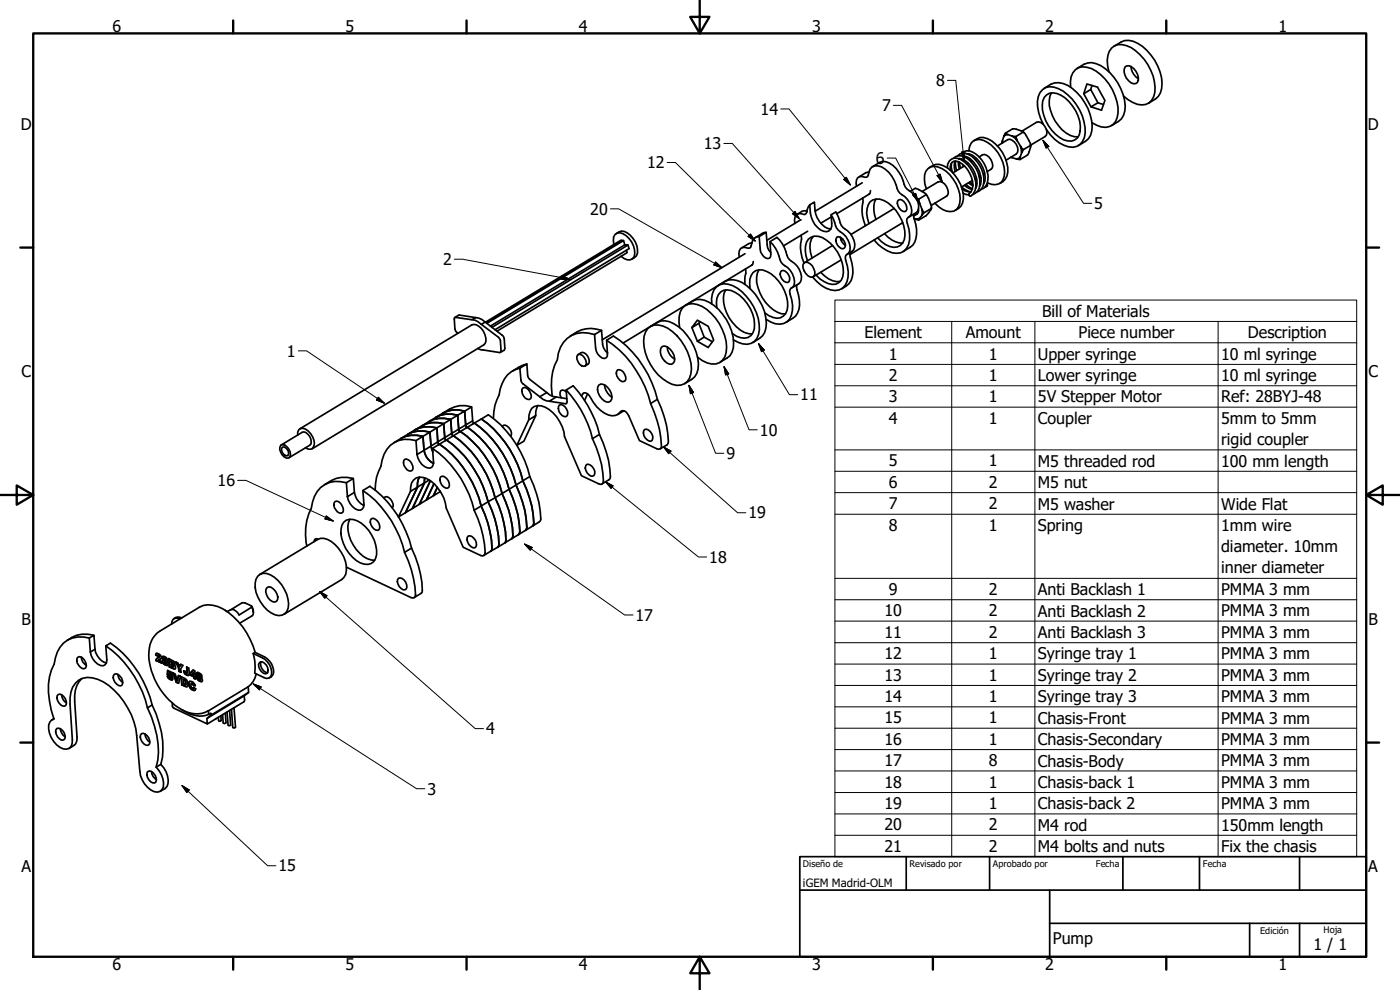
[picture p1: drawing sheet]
<svg xmlns="http://www.w3.org/2000/svg" width="420mm" height="297mm" viewBox="0 0 420 297" stroke-linecap="round" stroke-linejoin="round" font-family="sans-serif">
<!-- layer: Visible (ISO) -->
<g fill="none" stroke="#000" stroke-width=".51">
<path d="M334.3 13.9a6 6 0 0 1 8.5 0 14.8 14.8 0 0 1 5.8 12.7 5.6 5.6 0 0 1-3.9 4.4M339.4 19.9a4.6 4.6 0 0 0 2.2 3.7M301.8 39.9l.7 .5-.7 .1-.6 .4zM301.8 39.9l2.1-1.2 1.2 .1a4.6 4.6 0 0 1 3.8 3.5l.3 .6a4.5 4.5 0 0 1-.8 3.6l-2.3 1.4M306.7 39.4l4.4-2.7a2.91 2.91 0 0 1 3 3.8l-.4 .4-4.4 2.6M307 39.5l.4 .4M307.1 39.6l-2.2 1.3M313.1 37.3a10.4 10.4 0 0 1-1-9.5 3.9 3.9 0 0 1 5.5-1.2 14.5 14.5 0 0 1 7.8 14.7 4 4 0 0 1-6.1 2.3 12.3 12.3 0 0 1-5.3-4.8M313.3 26.5a6.1 6.1 0 0 1 8.6 .1 14.8 14.8 0 0 1 5.8 12.7 5.5 5.5 0 0 1-4 4.4M314.1 28.5a3.8 3.8 0 0 1 4.3 .1 11.9 11.9 0 0 1 5.8 10.7 3.2 3.2 0 0 1-5 2.7 11.8 11.8 0 0 1-6.3-11.7l.5-1zM315.5 27.9a8.5 8.5 0 0 0 1.1 8.3 8.5 8.5 0 0 0 6.9 4.9M321.3 26.1a5.3 5.3 0 0 1 2.4-5.8 6.8 6.8 0 0 1 6.6 2.1 15.2 15.2 0 0 1 5.2 11.5 4.1 4.1 0 0 1-2 3.8 4.1 4.1 0 0 1-4.4-.1l-1.4-.8"/>
<path d="M323.2 20.6a5.9 5.9 0 0 1 8.5 0 15.1 15.1 0 0 1 5.9 12.7 5.5 5.5 0 0 1-4 4.4M325.2 28.1l1-2.9 3.2 .9 2.2 4-1 3-3.2-1 2.1-1.3 1.7 .6M327.7 25.6l-.4 1.2M329.5 30.8l-2.2-4-2.1 1.3 2.2 4M332.8 21.5a7.6 7.6 0 0 1 .8-7 3.9 3.9 0 0 1 4.5-.8 14.6 14.6 0 0 1 8.5 14 3.9 3.9 0 0 1-5.3 3.6l-2.8-1.4-1.3-1.1M337.6 20.1a1.78 1.78 0 0 1 2.6 .5 3.9 3.9 0 0 1 1.2 4.1 1.7 1.7 0 0 1-2.6-.4 3.9 3.9 0 0 1-1.2-4.2zM257 55.9a2.01 2.01 0 0 1 1.6-3l1.4 .3 .3-.2 .3-.5a2.56 2.56 0 0 1 1.2-2.5 2.56 2.56 0 0 1 2.8 .1 10.7 10.7 0 0 1 5 7.2l.5 .7a6.3 6.3 0 0 1 3.5 6.1l-.4 .7a1.53 1.53 0 0 0-.9 2.2 9.3 9.3 0 0 1-.2 7.5 4 4 0 0 1-5.7 .8l-2.8-1.9-1.3-1.4M258.8 54.8l-14.1 8.6M258.9 59.4l.1 1.4a11 11 0 0 0 .7 6.9M260.8 51.7l-1 .2-2.1 1.2M260.9 58.2l-9.8 5.9M261.2 57.2l-.2 .9-.3 .2"/>
<path d="M261.9 50l2.1-1.2a3.5 3.5 0 0 1 3.9 .8 11.9 11.9 0 0 1 3.8 6.5l.5 .6a6.3 6.3 0 0 1 3.5 5.9l-.3 .8-.5 .5-2.1 1.2M262.9 59.7a6.9 6.9 0 0 0 0 6.1M269.7 60a1.78 1.78 0 0 1 2.1 1.3 1.48 1.48 0 0 1-.2 2.2 2.67 2.67 0 0 1-2.2-3.1zM273.2 57.4l1.5-.9a6.1 6.1 0 0 1 4.8 6.2l-.2 .3a6.9 6.9 0 0 1-3.6 3M275 59.5l.8 .2 .2 1.4-.8-1.2M276.7 57.5l4.8-2.9a2.91 2.91 0 0 1 3 3.8l-.4 .5-4.6 2.7M277.8 58.2l.4 .5M277.9 58.4l-2.1 1.3M278 56.7a7.3 7.3 0 0 1-.1-5.3 3.2 3.2 0 0 1 4.8-.8 10.9 10.9 0 0 1 5.3 10.3 2.86 2.86 0 0 1-3.9 2.5l-1.2-.5-2.4-2M278.9 50.3a4 4 0 0 1 5.4 0 10.7 10.7 0 0 1 4.6 10.6l-.5 1-1.8 1.2M284.3 50.3a2.61 2.61 0 0 1 1.3-2.6 2.61 2.61 0 0 1 2.9 .2 9 9 0 0 1 4.1 9.3l-.5 1-.8 .7-.5-.2-.1-.4a4 4 0 0 0 .9-5 7 7 0 0 0-4.6-4.9 1.55 1.55 0 0 0-1.8 1.7v1M285.6 48.9l-.1 1.3 .3 1.4"/>
<path d="M286.2 47.5a2.94 2.94 0 0 1 4.2 .2 8.8 8.8 0 0 1 3.5 8.7l-.5 .9-1.5 1.1M286.7 48.3a4.2 4.2 0 0 0-.1 3.1M286.8 48.3v1.4l.3 1.5M287.4 46.8a3.4 3.4 0 0 1 5.1 .9 7.9 7.9 0 0 1 2.1 8.9l-.7 .7-.8 .3M287.6 48.5l.3 2.2M287.7 47.6a6.2 6.2 0 0 1 5 4.8l.5 1.6v1.5l-.4 1.1M287.9 48.7l.4 1.8M287.9 47.6l-.1 .1M288 47.6v.1M288.6 46a2.94 2.94 0 0 1 4.3 .2 8.8 8.8 0 0 1 3.4 8.8l-.5 .9-.6 .6-.9 .4M288.6 56.1l2.5 1.5M288.8 56.8a3.9 3.9 0 0 0 2.6 .8"/>
<path d="M288.9 47.8l-.1 .3M288.9 46.8a5.5 5.5 0 0 1 4.3 3.3 6.2 6.2 0 0 1 .8 5.8M288.9 49.3l.2 .7M289.1 58l1.7 .5M289.1 46.8v.1M289.4 55.6l1.2 .8 1.2 .4M289.4 49.8l-3.4 2.1M289.9 55.4l1.9 1.3M290.2 46.2a6.7 6.7 0 0 1 5.3 5.5l.2 1.6-.5 1.9M290.6 54.8l1.4 .9M290.6 49l-.4 .3M290.8 45.3a3 3 0 0 1 4.3-3.2 10.8 10.8 0 0 1 6.3 10.8 3.1 3.1 0 0 1-5 1.9"/>
<path d="M290.8 46.2v.2M291 47.5l.2 .8M291.1 54.6l.9 .8M291.8 54.2l-3.3 1.9M291.8 48.3l-.3 .3M292.2 42.2a4 4 0 0 1 5.4 .1 10.6 10.6 0 0 1 4.6 10.5l-.5 1-1.7 1.2M292.9 55.9h.2M292.9 56.1h.1M292.9 54.8l.3 .2M293.1 53.4l-.5 .2M293.1 47.5l-.4 .3M293.9 47.1l.9-.6a2.54 2.54 0 0 1 3 2.3l.1 .8-.1 .7-1.5 1.2"/>
<path d="M293.9 52.9l.5 .5M294.1 55.3l.2 .1M294.3 52.7l-.4 .2M295.3 54.2l.2 .1M295.5 51.9l-.4 .3M296.2 55.2l.2 .5-.6 .2M296.2 55.9l-.6 .3M299.3 43.8l3.2-1.9a2.6 2.6 0 0 1 2.9 2.3v1.5l-.4 .5-3.1 1.9M300.9 42.8v-.7l-.2 .8M301.2 40.9l-.3 1.2M302.5 40.4l1.2 .4M303.4 47.2l.3 .1-.2-.1"/>
<path d="M303.7 40.8l1.2 .1 .4 1.4zM303.7 47.3l1.3 .4M305 47.7l.7-.2 .5-.4-.1 .8zM305.3 42.3l1 1.6M306.3 43.9l.8 1-.5 1zM306.6 45.9l-.4 1.2M309.2 43.2l.2 .5M309.3 43.6l-2.2 1.3M184.2 73.3a2.62 2.62 0 0 1 1-3.3 3.6 3.6 0 0 1 3.5 1.5 6.1 6.1 0 0 1 1.6 5.5 1.97 1.97 0 0 1-3 .6l-.9-.7M185 70.1a2.36 2.36 0 0 1 3.3-.2 6.1 6.1 0 0 1 2.7 6.9l-1.4 1M187.1 72.2l.4 1.3-40.3 24.3M187.5 73.5h1l-40.9 24.7"/>
<path d="M188 75.1l.2 .7-39 23.6M188.5 73.5l.3 1.1-40.2 24.3M223.6 76.1l-42.9 25.9M225.6 72.9l-.9 .2-2.1 1.3M225.7 79.5l-38.7 23.4M226.1 78.5l-.2 .9-.3 .2M227.8 71a2.16 2.16 0 0 0-2.2 2l-.4 1.3-.4 .2a2.6 2.6 0 0 0-2.6 .2l-.5 1.5 .2 .9M229.9 69.7l-.6 .1-2.6 1.5M231.1 72.5a12.2 12.2 0 0 1 3.3 6.1l.5 .6a6.3 6.3 0 0 1 3.5 6.1l-.3 .7a1.6 1.6 0 0 0-1 2.3 8.9 8.9 0 0 1-.1 7.4 4.2 4.2 0 0 1-5.7 .9l-1.4-.8M231.3 75.7l-.9-1.4-.5-4.6-2.1 1.3 .4 3.8a2.54 2.54 0 0 0 2.7 2.7l.4-.5v-.7l-.2-3.8 2.1-1.3a12.2 12.2 0 0 1 3.3 6.1l.5 .7a6.3 6.3 0 0 1 3.5 5.9l-.3 .7-.5 .5-2 1.2M240.3 66l-10.2 6.1M240.4 70.6l.1 1.3a10.1 10.1 0 0 0 .8 7"/>
<path d="M241.2 78.9a1.87 1.87 0 0 1 2.6 .8 2.82 2.82 0 0 1 .5 3.2 1.67 1.67 0 0 1-2.5-.9 2.69 2.69 0 0 1-.6-3.1zM242.2 63.4l-.8-.2-.7 .2-1.4 .9M242.3 78.2a7.1 7.1 0 0 1 .3-6.5 3.9 3.9 0 0 1 5.4 .4 11.6 11.6 0 0 1 4.9 10.9 3.1 3.1 0 0 1-4.4 2.1l-2.4-1.4-1.2-1.2M242.4 69.4l-7.3 4.4M243 61.5l-.4 .6-.5 1.6-.6 .7a2.01 2.01 0 0 0-2.9 .8v1.8M244 70.9a6.4 6.4 0 0 0-.3 6.5M249.4 68.7a6.1 6.1 0 0 1-4.8-5.6l-.2-2.5-1.4 .9a8.4 8.4 0 0 0 3.3 7.5 2.02 2.02 0 0 0 3.3-1.1l-.2-3.5 1.4-.8 1.1 2.3a4.1 4.1 0 0 0 2.5 3.4 5.2 5.2 0 0 1 1.8 5.6l-1.8 1.3M249.4 64.4l.7 1.2a8 8 0 0 0 1.5 3.5 6.3 6.3 0 0 1 3.5 6.1l-.4 .7a1.54 1.54 0 0 0-.9 2.2 8.8 8.8 0 0 1-.2 7.5 4.1 4.1 0 0 1-5.7 .9l-1.4-.9-2.7-2.5M249.5 65.1l-3.2 1.9M249.9 73.6l-8.4 5.2M251.2 71.1a2.35 2.35 0 0 1 2.3 3.2l-.4 .3a2.38 2.38 0 0 1-1.9-3.5zM252.2 71.2a3.2 3.2 0 0 0 1.5 2.4"/>
<path d="M252.5 78l-8.5 5M253 71.8l-.5 .3M255.3 75.7a3.3 3.3 0 0 0 .4 3.2 6.1 6.1 0 0 1-3.1 7.8M260.8 67.1a6.7 6.7 0 0 1 .3-6.5 4 4 0 0 1 5.4 .3 11.7 11.7 0 0 1 4.9 11 3.2 3.2 0 0 1-4.4 2.1l-1.3-.6-2.3-2M265.4 70.1a7.5 7.5 0 0 0 5.5 2.8M268.4 62.5l-13 7.8M271 66.8l-15.9 9.6M274.3 65.5l.2 .1M274.4 64.1l-.2 1a9.4 9.4 0 0 1-.3 8.5l-2.9 1.9M274.5 65.6l1.5-.1-.3 .5zM275.7 62.7l-.2 1.2-1.3 .9M276 61.1l.7 1.6"/>
<path d="M276.7 62.7l.7 1.1-.7 .8zM276.7 64.6l-.7 .9M279.5 62.2v.3l-2.1 1.3M136.5 95.2l1.4-.7 4.8 .8M141.6 95.9l1 .2 1.9 1.2M142.7 95.3l-1.1 .6-5.1-.7-.2 .2 .2 3.3 .3 .8 .6 .5M142.7 95.3l2 .6 .9 .7M145.7 96.7l40.7-24.6 .7 .1-41 24.8M180.5 99.1a9.5 9.5 0 0 0-9.4 1.7M194.4 98.6a4.1 4.1 0 0 1 4.6-.8 15.1 15.1 0 0 1 8.5 12.9 4.5 4.5 0 0 1-3.2 4.9 6.8 6.8 0 0 1-5.4-1.9 14.6 14.6 0 0 1-5.6-12.8zM195.1 98a6 6 0 0 1 8.5 0 15.1 15.1 0 0 1 5.9 12.7 5.5 5.5 0 0 1-4 4.4M204 98.3a7.8 7.8 0 0 1 .7-5.8 4 4 0 0 1 4.5-1.1 14.4 14.4 0 0 1 8.7 14.3 3.9 3.9 0 0 1-5.7 3.2l-1.4-.7-1.4-1"/>
<path d="M205.7 91.6a6 6 0 0 1 8.5 0 15.1 15.1 0 0 1 5.9 12.7l-.4 1.3-.6 1.1-3 2M207.6 98.3l1.7 4.1M209.7 97l-2.1 1.3 1.7-2.2 3.2 1.8 1.7 4.1-1.7 2.3-3.2-1.9 2-1.3 2.5 1.4M209.7 97l1.6 4.1M210.1 96.5l-.4 .5M213.6 91.2a5.4 5.4 0 0 1 2.4-5.8 7.9 7.9 0 0 1 8 3.5 13.7 13.7 0 0 1 3.6 11.5 4 4 0 0 1-6 2.3l-1.5-.7M215.1 92.4a4.4 4.4 0 0 1 2.1-5.3 7.5 7.5 0 0 1 7 3.9 9.4 9.4 0 0 1 1.8 8.8 2.97 2.97 0 0 1-3.7 1.5l-1.3-.4-1.2-.8M215.6 85.6a6.1 6.1 0 0 1 8.5 .1 14.8 14.8 0 0 1 5.8 12.7 5.6 5.6 0 0 1-4 4.4M217.8 87a7.1 7.1 0 0 0 .3 6.8 10.6 10.6 0 0 0 6.6 6.3l1 .1M223.7 80.7l.1 1.3-.2 1v2.3M225.1 86.6a4.9 4.9 0 0 1 1.7-5.4 4.7 4.7 0 0 1 4.6 1 11.7 11.7 0 0 1 4.8 10.9 3.1 3.1 0 0 1-4.2 2.1l-2.4-1.3M227.8 80.9a7.1 7.1 0 0 0 .2 6.9 11.1 11.1 0 0 0 6.6 6.4h1.1"/>
<path d="M234.5 81.3a2.3 2.3 0 0 1 2.3 3.2l-.4 .3a2.43 2.43 0 0 1-1.9-3.5zM239.3 85.4a3.7 3.7 0 0 0 .3 3.2 6.2 6.2 0 0 1-3.8 8.2M246.3 81.7a6.9 6.9 0 0 0 5.9 2.7M143.4 104.6l.9 .4 5.6 .8 .5-.3-.3-3.6-.5-.7-5.1-3.9 1.1-.7 5.4 4.2 .3 .8 .1 3.3-1.2 .8M156 110.5a7.6 7.6 0 0 0-5.9 6.2l-.3 1.8a13.8 13.8 0 0 0-1.7 7M156 110.5l2.1-1.3 .3 3.6 .3 .7 5.4 4.3-2.1 1.2-5.1-3.9-.5-.7zM157 116.4a1.69 1.69 0 0 1 2.1 1.3l.3 .7-.1 1.2a1.43 1.43 0 0 1-2.1-.7 1.86 1.86 0 0 1-.2-2.5zM158.1 109.2l-2.3 .9-2.1 1.3M162 119l.9 .8 1.9 .6M164.1 117.8l.9 .7 1.9 .6M169.9 117a32.4 32.4 0 0 1 7.9 14.6M169.9 117.6l-.5-.5-.7-.1-.4 .3-.2 1.2 .4 .9"/>
<path d="M170.1 119.6l-3.2-.5-2.1 1.3 5.2 .7 .2-.5-.3-3.6 2.1-1.3a33.4 33.4 0 0 1 7.9 14.7M173.3 106.6l.4-.3a2.69 2.69 0 0 1 2.2 3.1l-.3 .4a2.27 2.27 0 0 1-2.3-3.2zM173.5 106.4l.9-.6a2.4 2.4 0 0 1 2.4 3.1l-1.2 .9M176.3 118.2l-.8 1.9M178.4 100.4l.4 4a3.4 3.4 0 0 0 2.6 3.2l.5-.2 .3-.5-.1-4.8 2-1.3a31 31 0 0 1 13.2 19 27 27 0 0 1 3.2 13.3l-.3 .4-2.1 1.2M178.4 100.4l2.1-1.3 .3 4.1a3.9 3.9 0 0 0 1.5 2.6M178.4 100.4a8 8 0 0 0-11.1 7.5 16.6 16.6 0 0 0-1.5 11M179.7 115.6a1.95 1.95 0 0 1 2.7 .7 3.5 3.5 0 0 1 .9 4 1.81 1.81 0 0 1-2.7-.7 3.5 3.5 0 0 1-.9-4zM181.4 115.5a4.9 4.9 0 0 0 2.2 3.7M182.1 102.1a31.6 31.6 0 0 1 13.2 19 29.1 29.1 0 0 1 3.1 13.3l-.7 .4-.5-.1-5.3-2.5-3.2-7.4a1.73 1.73 0 0 0-2.5-1.3 3.3 3.3 0 0 1-4.8 .4 12.4 12.4 0 0 1-4.6-5.3l-1.2-.8-.5 .1-.5 .9M182.3 105.7l-.1 .1M185.4 111a2.35 2.35 0 0 1 2.2 3.2 1.34 1.34 0 0 1-2.1-.7 1.94 1.94 0 0 1-.1-2.5z"/>
<path d="M197.3 119.8l-2 1.3M198.5 104.2a1.85 1.85 0 0 1 2.7 .6 3.6 3.6 0 0 1 .9 4.1 1.77 1.77 0 0 1-2.6-.6 3.7 3.7 0 0 1-1-4.1zM200.3 104.1a4.2 4.2 0 0 0 2.2 3.6M84.3 133.6a1.83 1.83 0 0 1 2.4 1.1 1.84 1.84 0 0 1-.1 2.7 2.69 2.69 0 0 1-2.3-3.8zM84.4 133.5l6.3-3.8a1.9 1.9 0 0 1 2.3 1.3 2.08 2.08 0 0 1 0 2.6l-6.3 3.7M84.8 134.2a1.8 1.8 0 0 1 1.7 2.4l-.3 .2a1.75 1.75 0 0 1-1.4-2.6zM89.3 130.5v-.8a1.48 1.48 0 0 1 2.4-.9 4.8 4.8 0 0 1 2.5 5.1l-.4 .6-.6 .3-1.6-.4M90 128.6l51.5-31.1a2.52 2.52 0 0 1 3 1 4.9 4.9 0 0 1 1.1 4.5l-51.9 31.7M121.5 137.8a2.35 2.35 0 0 1 2.3 3.3 1.41 1.41 0 0 1-2.1-.8 1.86 1.86 0 0 1-.2-2.5zM122.4 130.3l-4.2 2.5M124.5 129l-2.1 1.3M124.8 132.2a7.6 7.6 0 0 0-10.1 5.8l-.4 1.9a13.8 13.8 0 0 0-1.7 7.2"/>
<path d="M124.8 132.2l2.1-1.3 .4 4.2-2.1 1.3zM126.6 127.8l-2.1 1.2M126.9 130.9a8.6 8.6 0 0 0-6.6 .7M126.9 130.9l2.1-1.2 .3 4.1-2 1.3zM127.3 135.1a5.2 5.2 0 0 0 2.8 4M129 129.7a8.6 8.6 0 0 0-6.6 .6M129 129.7l2.1-1.3 .3 4.2-2.1 1.2zM129.3 133.8l.6 1.8M129.8 134.5a32.2 32.2 0 0 1 12.5 18.6M131.1 128.4a8.8 8.8 0 0 0-6.6 .6M131.1 128.4l2.1-1.3 .3 4.2-2.1 1.3zM131.4 132.6l.2 .9"/>
<path d="M131.9 133.3l-2.1 1.2 .3 4.2-.1 .9-.4 .6a2.42 2.42 0 0 1-3-.8l-1.2-2-.2-1M131.9 133.3a32.2 32.2 0 0 1 12.5 18.5 29.1 29.1 0 0 1 3.2 13.3l-.3 .3M133.2 127.1a8.3 8.3 0 0 0-6.6 .7M133.2 127.1l2.1-1.3 .3 4.2-2.1 1.3zM133.5 131.3l.2 .9M134 132a32.2 32.2 0 0 1 12.5 18.5M135.3 125.8a8.3 8.3 0 0 0-6.6 .7M135.3 125.8l2.1-1.2 .3 4.2-2.1 1.2zM135.6 130l.2 .9M136.1 130.7a32.1 32.1 0 0 1 12.5 18.6M137.4 124.6a8.3 8.3 0 0 0-6.7 .7M137.4 124.6l2-1.2 .4 4.1-2.1 1.3z"/>
<path d="M137.7 128.8l.2 .9M138.2 129.5a32.1 32.1 0 0 1 12.5 18.6 28.7 28.7 0 0 1 3.2 13.2l-.4 .4M139.4 123.4a8 8 0 0 0-6.6 .6M139.4 123.4l2.1-1.3 .4 4.2-2.1 1.2zM139.8 127.5l.2 .9M140.3 128.2a32.1 32.1 0 0 1 12.5 18.6 27.4 27.4 0 0 1 3.1 13.2l-.3 .4M141.5 122.1a8 8 0 0 0-6.6 .6l-8.3 5.1M141.9 126.3l.1 .8M142.4 126.9a32.6 32.6 0 0 1 12.5 18.6M142.4 126.9l-10.5 6.4M144.5 125.7a31.7 31.7 0 0 1 12.4 18.6M144.5 125.7l2.1-1.3a31.7 31.7 0 0 1 12.4 18.6"/>
<path d="M144.5 125.7l-2.1 1.2M150.7 128l.4-.4a2.44 2.44 0 0 1 2.2 3.3M155.1 133.6l3.6-7.6 2.1-1.3-3.6 7.7-2.1 1.2M158.7 126a4.2 4.2 0 0 1 1.6-4 5.1 5.1 0 0 1 5.7 1.9 12 12 0 0 1 3.4 7.1l5.1 11.7 5.3 2.5h.9l.3-.4a26.7 26.7 0 0 0-3.2-13.2M161.4 121.7l-.6 1.9v1.1M167.9 121.5a2.3 2.3 0 0 1 2.3 3.3l-.4 .2a2.43 2.43 0 0 1-1.9-3.5zM176 139.4a2.35 2.35 0 0 1 2.3 3.2l-.4 .3a2.38 2.38 0 0 1-1.9-3.5zM179.9 130.4a26.7 26.7 0 0 1 3.2 13.2l-2.4 1.6M179.9 130.4l-2.1 1.2M187.3 123.2l-1.9 1.2M193.4 128.9a2.3 2.3 0 0 1 2.3 3.2 1.43 1.43 0 0 1-2.1-.7 2.09 2.09 0 0 1-.2-2.5zM100.6 150.5a2.35 2.35 0 0 1 2.3 3.2 1.41 1.41 0 0 1-2.1-.7 1.86 1.86 0 0 1-.2-2.5z"/>
<path d="M103.2 156.6a3.4 3.4 0 0 1 4-.3 11.3 11.3 0 0 1 5.8 10.1 3.1 3.1 0 0 1-4.9 2.5 11 11 0 0 1-5.7-10.2l.2-1.1zM103.9 144.8a7.6 7.6 0 0 0-10.1 5.9l-.4 1.9a16.5 16.5 0 0 0-1.3 11.2M103.9 144.8l2.1-1.2 .4 4.2-2.1 1.2zM104.3 149a4.6 4.6 0 0 0 3.8 4.1l.6-.3 .4-.6 .1-.9-.3-4.1 2.1-1.3a32.2 32.2 0 0 1 12.5 18.6M105 155.8a8.2 8.2 0 0 0 1 7.8 8 8 0 0 0 6.5 4.5M106 143.6a9.3 9.3 0 0 0-8.7 1.9M106.4 147.8a5.2 5.2 0 0 0 2.8 3.9M108.9 147.2a32.2 32.2 0 0 1 12.5 18.5M111.5 155.6a2.11 2.11 0 0 1 2.4 2.1l.1 .7-.2 .5-.4 .2a2.67 2.67 0 0 1-2.2-3.1zM115.3 149.5l.3-.4a2.38 2.38 0 0 1 2.1 3.3M123.2 147.4a3.5 3.5 0 0 1 2.6-4.2 6.7 6.7 0 0 1 5.7 3.4 10.3 10.3 0 0 1 2.4 5.8l5.1 11.8 5.3 2.5h.9l.3-.4a28.7 28.7 0 0 0-3.2-13.2M123.2 147.4l2.1-1.2-3.6 7.6-2.1 1.3z"/>
<path d="M125.3 146.2l2.1-1.3-3.6 7.7-2.1 1.2zM125.9 143.2l-.4 .8-.2 2.2M127.4 144.9l-3.6 7.7 2.1-1.3 3.3-7-3.3 7 2.1-1.3 2.2-4.9-2.2 4.9 2-1.2 1.3-2.6-1.3 2.6 2.1-1.3M127.4 143.4v1.5M128.8 144l-1.4 .9M132.1 147.5h.1M132.4 143a2.11 2.11 0 0 1 2.4 2l-.1 1.2a1.46 1.46 0 0 1-2.1-.7 1.94 1.94 0 0 1-.2-2.5zM146.5 150.5a29.1 29.1 0 0 1 3.2 13.3l-.3 .4M146.5 150.5l-4.2 2.6M148.6 149.3a28.7 28.7 0 0 1 3.2 13.2l-.4 .4M148.6 149.3l-2.1 1.2M154.9 145.5a27.4 27.4 0 0 1 3.1 13.2l-.3 .4"/>
<path d="M154.9 145.5l-6.3 3.8M156.9 144.3a26.7 26.7 0 0 1 3.2 13.2l-.3 .3M156.9 144.3l-2 1.2M159 143a26.7 26.7 0 0 1 3.2 13.3l-2.4 1.5M159 143l-2.1 1.3M159.8 157.8l-10.4 6.4M77.3 172.9a2.96 2.96 0 0 1 3.9-.4 10.5 10.5 0 0 1 5.3 9.9 2.8 2.8 0 0 1-4 2.1 10.5 10.5 0 0 1-5.9-9.6l.2-1.1zM77.9 172.4l17.5-10.6a3.8 3.8 0 0 1 4 .7 10 10 0 0 1 4.4 9.8l-1.2 1.5-17.4 10.5M80.1 176.3a1.85 1.85 0 0 1 2.6 1.1 2.05 2.05 0 0 1-.2 3.2 3.1 3.1 0 0 1-2.4-4.3zM95.5 161.8l-.9-.1-.4 .8M119.6 173.5a2.35 2.35 0 0 1 2.3 3.2l-.4 .3a2.38 2.38 0 0 1-1.9-3.5zM121.4 165.7a28.7 28.7 0 0 1 3.2 13.2l-.3 .4h-.9l-19.5-9.1"/>
<path d="M123.5 164.5a28.7 28.7 0 0 1 3.2 13.2l-2.4 1.6M123.5 164.5l-2.1 1.2M140.5 160.8a2.41 2.41 0 0 1 2.3 3.3l-.4 .3a2.46 2.46 0 0 1-1.9-3.6zM147.3 165.4l-2.1 1.3M149.4 164.2l-2.1 1.2M23.4 197.2a2.35 2.35 0 0 1 2.3 3.2 1.41 1.41 0 0 1-2.1-.8 1.86 1.86 0 0 1-.2-2.4zM24.4 197.2a2.92 2.92 0 0 0 1.5 2.4M26.8 191.4a7.6 7.6 0 0 0-10.2 5.9l-.3 1.9a16.3 16.3 0 0 0-1.4 11.2l1.3 5.4a2.42 2.42 0 0 0-1.6 2.9 7.3 7.3 0 0 0 4.4 6 2.14 2.14 0 0 0 2.2-.5 2.14 2.14 0 0 0 .5-2.2l-.7-10.7a7.9 7.9 0 0 1 2.6-7.2 8.1 8.1 0 0 1 9 1.6 22.9 22.9 0 0 1 8.4 14.9l1 10.8a7.3 7.3 0 0 0 4.3 6.1 2.11 2.11 0 0 0 2.2-.4 2.11 2.11 0 0 0 .6-2.2 7.5 7.5 0 0 0-2.2-4.7M27.1 195.6a4.5 4.5 0 0 0 3.9 4.2l.6-.4 .3-.5 .2-.9-.4-4.2 1.4-.8a32.2 32.2 0 0 1 12.6 18.5M28.2 190.6a8.8 8.8 0 0 0-8 1.5M28.5 194.8a5 5 0 0 0 3.4 4.1M28.5 194.8l-.3-4.2-1.4 .8 .3 4.2"/>
<path d="M28.5 194.8l-1.4 .8M31.7 193.8a32.1 32.1 0 0 1 12.6 18.6M46.7 196.5l.2-.4a1.13 1.13 0 0 1 1.2 .3 1.13 1.13 0 0 1 .1 1.3l-.6 .3 .9 .5 .1 .5-1.8-.8M46.7 196.5l.6 .3M46.8 198.2l1.8 .7M46.9 196l-.1 .5M47.2 197.5l-.3 .7M47.3 196.8l.1-.2h.2l.2 .4-.8 .7-.2 .5M47.4 196.6l.5 .2-.1 .4M47.8 197.2l-.1 .1M48.2 197.7l-.5 .3M48.8 197.1a1.12 1.12 0 0 1 1.4 1.3h-.2l.4 .6v.5a1.2 1.2 0 0 1-1.2-.2 1.2 1.2 0 0 1-.4-1.3h.2z"/>
<path d="M48.9 197l.1 1M48.9 198a1.36 1.36 0 0 0 1.4 1.6M49.3 198.4l.5 .2v.5l-.4-.2zM49.3 197.5l.4 .1v.4l-.4-.1zM49.3 197.4h.1M49.4 198.4h.3l.1 .2v.5M49.4 197.4l.3 .2v.4M49.8 199.1h.1M50.2 198.4h-.2M50.7 197.7l.2 2.3M51.3 198.4l.5 .3 .1 .4-.5-.2zM51.3 198.4l.6 .2-.1 .5"/>
<path d="M51.4 199.4l.5 .3 .1 .3-.6-.1zM51.4 199.4l.6 .2v.5M52.2 199.5l.4 .3v.8h-.5l-1.3-.5M52.2 199.5l.3-.1-.1-.7-1.7-1.1 .1 2.5M52.5 199.4l-.3 .1M52.7 198.6l.7 .3 .5 1 .3-.6 .7 .3-.7 1.1 .1 1-.6-.3-.1-1zM52.8 198.6l.9 1.7M54 185.7a1.57 1.57 0 0 0-1.8-.1 1.57 1.57 0 0 0-.7 1.6M54.3 199.3l-.4 .6M54.5 185.4l-.1-.1a1.99 1.99 0 0 0-2.2 .3M75.4 181.8l.5 1 .2 1M75.4 181.8l-1.9-.9-.8-.1-3.3 2.1"/>
<path d="M75.4 181.8l.2 .4M75.6 182.2l-3.8 2.3a2.11 2.11 0 0 0-3.6-1l-.6-.4M75.6 182.2a2.53 2.53 0 0 1 .2 2.5l-3.9 2.3M76 196.1a6.9 6.9 0 0 1 5.3 4.5 1.97 1.97 0 0 1-1.3 3l-3.5-1.6v-3.8zM76.6 195.8a21.1 21.1 0 0 0-11.3-13.8 6.4 6.4 0 0 0-5.4 .2l-11.9 7.1a8 8 0 0 0-3.4 7.3 19.9 19.9 0 0 0 11.9 17.2 7.5 7.5 0 0 0 6-.5M76.6 195.8a7.3 7.3 0 0 1 5.3 4.3 2.29 2.29 0 0 1-1.1 3.3M76.6 195.8l-.6 .3M77.9 198.9l.3-.3a2.37 2.37 0 0 1 1.9 3.4 2.27 2.27 0 0 1-2.2-3.1zM78.4 198.6a2.59 2.59 0 0 0 1.9 3.3M16.2 215.6l-.6 .4M17.1 218.6a2.35 2.35 0 0 1 2.3 3.2l-.4 .2a2.38 2.38 0 0 1-1.9-3.4zM17.5 208.4a1.78 1.78 0 0 1 2.1 1.3 1.48 1.48 0 0 1-.2 2.2 2.67 2.67 0 0 1-2.3-3.1z"/>
<path d="M18.1 218.6a3.3 3.3 0 0 0 1.5 2.5M18.5 208.5a3.1 3.1 0 0 0 1.4 2.4M24.5 203.6a7.8 7.8 0 0 0-2.1 6.8l.7 10.7a3.1 3.1 0 0 1-2.4 3.5M34.4 202.3a1.8 1.8 0 0 1 2.1 1.2 1.57 1.57 0 0 1-.2 2.3 2.67 2.67 0 0 1-2.3-3.1zM35.4 202.4a3.1 3.1 0 0 0 1.4 2.4M44.3 212.4a28.2 28.2 0 0 1 3.1 15.6l-.5 2.2M45.7 211.5a28.3 28.3 0 0 1 3.1 15.7l-.5 2.1M45.7 211.5l-1.4 .9M50.3 201.2l1.4 .6 .1 .6-1-.5v.3a1.18 1.18 0 0 1 .9 1.8h-.3a1.45 1.45 0 0 1-1.2-1.1l1.1 .6-.2-.8-.9-.3zM50.3 202.9a1.43 1.43 0 0 0 1.5 1M50.3 202.4l.8 .2 .3 .6-.2 .3M50.4 201.2l-.2 1.2"/>
<path d="M50.8 201.9l1 .3M50.9 200l1.7 .6M50.9 200l-.1 .1M51.9 201.9l.7 .3 .6 2 .3-1.5 .7 .2-.6 2.1-.7-.3zM52 201.9l1 2.7M53 204.6l.6 .4M53 204.6l-.1 .1M53.6 200.4l.1 1M53.6 202.7l-.4 1.5M53.7 201.3l.6 .4M54.4 203.1a2.09 2.09 0 0 1 1.7 2.9l-1.6-.5zM54.5 212.9a8.7 8.7 0 0 0 8.3 1.4"/>
<path d="M54.5 203.1l.1 2.4M54.5 205.5h.1M54.6 205.5l1.6 .5M55.1 203.9l.6 .6 .1 .8-.3 .1-.3-.2-.1-1.3 .6 .4 .1 .8-.2 .3M55.2 201.3a1.51 1.51 0 0 0 1.4 1.3M56 200.1l.6 .4 .2 1.2-.2 .9h-.4a1.33 1.33 0 0 1-1.1-1.3l.7 .2 .3 .5zM56.1 200.2v1.8M56.8 204.6a1.34 1.34 0 0 1 1.8 1.1l-.6-.1-.2-.4h-.5a.96 .96 0 0 0 .6 1.4l.2-.4 .6 .5-.1 .3a1.56 1.56 0 0 1-2-1.7zM57 204.5a1.84 1.84 0 0 0 1.5 2.6M57.1 202h-.1M57.1 202.6h.1M57.4 205.1l.6 .2 .1 .3"/>
<path d="M58 201l.5 .3 .1 1.5 .3 .1v.5l-.3-.1 .1 .5-.5-.3v-.4l-1.1-.5-.1-.6zM58 201l-.9 1v.6l1.1 .5v.4M58 201.8l.1 .8-.6-.3zM58 201.8l.1 .8M58 205.6h.1M58.1 205.6l.5 .1M58.2 203.1h.1M58.2 203.5h.1M58.2 206.2l-.2 .3M58.2 203.5l.5 .2M58.6 203.3l.3 .1M59.1 201.9a1.03 1.03 0 0 1 1.1 .2 1.03 1.03 0 0 1 .2 1.2l.3 .5v.5a1.15 1.15 0 0 1-1.2-.2 1.15 1.15 0 0 1-.3-1.2l.2-.1z"/>
<path d="M59.2 201.8l-.1 .4 .3 .6M59.2 202.8a1.29 1.29 0 0 0 1.4 1.7M59.6 202.3l.5 .1-.1 .5M59.6 202.3l.4 .1v.5h-.2zM59.7 203.2l.4 .2v.5l-.3-.1zM59.7 203.2l.5 .2-.1 .6M60.5 203.2l-.1 .1M62.5 213.3l.1 .9 .2 .1M63.4 214.6l-1.3 1 .1 1.6M65 215.6l-.3 .1M66.3 214.7v1.6l-.6 .1-.1-.2-.1-1M67.6 214l.2 2.8-.4 .3-.4-.2-.2-2.5"/>
<path d="M68.9 213.2l.3 4.5h-.6l-.1-.2-.4-3.9M70.2 212.3l.5 5.9-.4 .2-.5-.2-.3-5.4M73.3 208.8l-11.2 6.8M74.4 206.1l.2 1.7-11.2 6.8-.1-.6-.5 .3M74.4 206.1l-11.9 7.2M74.6 207.8l-1.3 1 .1 1.2-.2 .6-11 6.6-9.9-4.7-.5-.6-.1-1M76.9 202.2a6.4 6.4 0 0 1-2.5 3.9M42.5 220.1a2.11 2.11 0 0 1 2.4 2.1l.1 .7-.2 .5-.4 .2a2.67 2.67 0 0 1-2.2-3.1zM43.5 220.2a3.1 3.1 0 0 0 1.5 2.4M44.4 231.4a1.78 1.78 0 0 1 2.2 1.3 1.52 1.52 0 0 1-.2 2.2 2.67 2.67 0 0 1-2.3-3.1zM45.5 231.5a3.1 3.1 0 0 0 1.4 2.4M48.3 229.3a6.2 6.2 0 0 1 1.8 6.7l-2 1.4"/>
<path d="M48.3 229.3l-1.4 .9"/>
</g>
<g fill="none" stroke="#000" stroke-width=".3">
<path d="M234.3 32.7h2.5l18.4 22.8M268.1 31.6h2.5l12.2 23.1M284.4 24.1h2.4l2.5 24M200.2 48.8h2.5l23.9 23.5M217.2 43h2.6l20.1 22.6M253.2 53.8l.8-.6 1.2 2.3zM266.3 47.4h2.5l6.7 13M273.9 58.5l.9-.5 .7 2.4zM281.2 52.7l.9-.5 .7 2.5zM288.5 45.6h1.1l-.3 2.5zM313 42.1l1.8 1.8-.9 .5zM313 42.1l12.2 18.9h2.5"/>
<path d="M136.3 77.8h2.5l32.2 5.9M183.2 62.7h2.5l31 17.6M214.8 78.6l1.9 1.7-2.5-.8zM224.5 70.9l.7-.7 1.4 2.1zM238.6 63.4l1.3 2.2-2-1.5zM168.6 82.8l2.4 .9-2.6 .1zM250.6 96.4v-6.4h156.6v6.4M250.6 96.4h156.6v6.5M250.6 96.4v160.6h156.6v-154.1M285.6 96.4v160.6M310.6 96.4v160.6M365.6 96.4v160.6"/>
<path d="M89.5 105.3h2.5l23.3 15.7M113.5 119.2l1.8 1.8-2.3-1zM206.8 115.6l1.4 2.2-1 .4zM206.8 115.6l8 20.4h2.4M217.3 110l1.4 2.2-1 .3zM217.3 110l7.5 19h2.5M227.6 103.1l1.8 1.9-.9 .5zM227.6 103.1l9.3 15.3h2.5M250.6 102.9h156.6M250.6 109.3h156.6M250.6 115.7h156.6M199.1 134.1l2.3 1.3-.7 .7z"/>
<path d="M199.1 134.1l22.3 19.7h2.4M250.6 122.2h156.6M250.6 135h156.6M71.3 144.1h2.5l26.2 12.2M97.9 154.8l2.1 1.5-2.5-.6zM181.7 144.6l2.3 1.2-.6 .7zM181.7 144.6l27.9 22.5h2.5M250.6 141.4h156.6M250.6 147.8h156.6M250.6 154.3h156.6M95.9 177.5l2.2 1.2-.6 .8zM95.9 177.5l46.7 41.1h2.5"/>
<path d="M157.4 163.2l2.3 1.1-.6 .8zM157.4 163.2l30.1 21.3h2.5M250.6 173.5h156.6M250.6 179.9h156.6M250.6 186.4h156.6M250.6 192.8h156.6M250.6 199.2h156.6M76 205.2l2.4 .9-.5 .9zM76 205.2l49 31.5h2.5M250.6 205.7h156.6M250.6 212.1h156.6M250.6 218.5h156.6"/>
<path d="M54.6 235.7l2.2 1.3-.7 .8zM54.6 235.7l25.7 24.1h2.5M250.6 224.9h156.6M250.6 231.3h156.6M250.6 237.8h156.6M250.6 244.2h156.6M250.6 250.6h156.6"/>
</g>
<!-- layer: Borde (ISO) -->
<g fill="none" stroke="#000" stroke-width=".7">
<path d="M10 10h400v277.1h-400zM70 6.1v3.9M140 6.1v3.9M210 0v10l-2.9-4.9h5.8l-2.9 4.9M280 6.1v3.9M350 6.1v3.9M6.1 74.3h3.9M410 74.3h3.9M0 148.5h10l-5-2.8v5.7l5-2.9M410 148.5l5 2.9v-5.7l-5 2.8h10M6.1 222.8h3.9M410 222.8h3.9"/>
<path d="M70 287.1v3.8M140 287.1v3.8M210 287.1l2.9 4.9h-5.8l2.9-4.9v9.9M280 287.1v3.8M350 287.1v3.8"/>
</g>
<path d="M240 257h170v30.1h-170zM272 257v10.1M297 257v10.1M337 257v10.1M360 257v10.1M390 257v10.1M240 267.1h170M315 277h95M315 267.1v20M375 277v10.1M390 277v10.1" fill="none" stroke="#000" stroke-width=".51"/>
<g fill="#000" stroke="#000" stroke-width=".3">
<path d="M253.2 53.8l2 1.7zM253.2 53.8l.8-.6 1.2 2.3zM273.9 58.5l1.6 1.9zM273.9 58.5l.9-.5 .7 2.4zM281.2 52.7l1.6 2zM281.2 52.7l.9-.5 .7 2.5zM288.5 45.6l.8 2.5zM288.5 45.6h1.1l-.3 2.5zM313 42.1l1.8 1.8zM313 42.1l1.8 1.8-.9 .5zM214.2 79.5l2.5 .8zM214.8 78.6l1.9 1.7-2.5-.8z"/>
<path d="M224.5 70.9l2.1 1.4zM224.5 70.9l.7-.7 1.4 2.1zM237.9 64.1l2 1.5zM238.6 63.4l1.3 2.2-2-1.5zM168.4 83.8l2.6-.1zM168.6 82.8l2.4 .9-2.6 .1zM206.8 115.6l1.4 2.2zM206.8 115.6l1.4 2.2-1 .4zM217.3 110l1.4 2.2zM217.3 110l1.4 2.2-1 .3zM227.6 103.1l1.8 1.9zM227.6 103.1l1.8 1.9-.9 .5z"/>
<path d="M113 120l2.3 1zM113.5 119.2l1.8 1.8-2.3-1zM199.1 134.1l2.3 1.3zM199.1 134.1l2.3 1.3-.7 .7zM97.5 155.7l2.5 .6zM97.9 154.8l2.1 1.5-2.5-.6zM181.7 144.6l2.3 1.2zM181.7 144.6l2.3 1.2-.6 .7zM95.9 177.5l2.2 1.2zM95.9 177.5l2.2 1.2-.6 .8zM157.4 163.2l2.3 1.1zM157.4 163.2l2.3 1.1-.6 .8z"/>
<path d="M76 205.2l2.4 .9zM76 205.2l2.4 .9-.5 .9zM54.6 235.7l2.2 1.3zM54.6 235.7l2.2 1.3-.7 .8z"/>
</g>
<g font-size="4.8">
<text x="33.7" y="9.6">6</text>
<text x="103.7" y="9.6">5</text>
<text x="173.7" y="9.6">4</text>
<text x="243.7" y="9.6">3</text>
<text x="313.7" y="9.6">2</text>
<text x="383.7" y="9.6">1</text>
<text x="281" y="25.8">8</text>
<text x="228.3" y="34.4">14</text>
<text x="264.7" y="33.3">7</text>
<text x="6.2" y="38.9">D</text>
<text x="410.5" y="38.9">D</text>
<text x="211.3" y="44.8">13</text>
<text x="194.2" y="50.5">12</text>
<text x="262.9" y="49.1">6</text>
<text x="177.2" y="64.4">20</text>
<text x="328.4" y="62.7">5</text>
<text x="133" y="79.6">2</text>
<text x="312.7" y="95.1">Bill of Materials</text>
<text x="259.5" y="101.5">Element</text>
<text x="289.8" y="101.4">Amount</text>
<text x="323.7" y="101.5">Piece number</text>
<text x="374.5" y="101.5">Description</text>
<text x="86.1" y="107">1</text>
<text x="266.8" y="107.9">1</text>
<text x="296.8" y="107.9">1</text>
<text x="311.5" y="107.9">Upper syringe</text>
<text x="366.5" y="107.9">10 ml syringe</text>
<text x="6.4" y="113.1">C</text>
<text x="410.7" y="113.1">C</text>
<text x="266.8" y="114.3">2</text>
<text x="296.8" y="114.3">1</text>
<text x="311.5" y="114.3">Lower syringe</text>
<text x="366.5" y="114.3">10 ml syringe</text>
<text x="240.2" y="120.1">11</text>
<text x="266.8" y="120.7">3</text>
<text x="296.8" y="120.7">1</text>
<text x="311.5" y="120.7">5V Stepper Motor</text>
<text x="366.5" y="120.8">Ref: 28BYJ-48</text>
<text x="228" y="130.7">10</text>
<text x="266.8" y="127.1">4</text>
<text x="296.8" y="127.1">1</text>
<text x="311.5" y="127.2">Coupler</text>
<text x="366.5" y="127.1">5mm to 5mm</text>
<text x="218" y="137.8">9</text>
<text x="366.5" y="133.5">rigid coupler</text>
<text x="266.8" y="139.9">5</text>
<text x="296.8" y="139.9">1</text>
<text x="311.5" y="140.1">M5 threaded rod</text>
<text x="366.5" y="140.1">100 mm length</text>
<text x="65.3" y="145.8">16</text>
<text x="266.8" y="146.4">6</text>
<text x="296.8" y="146.4">2</text>
<text x="311.5" y="146.4">M5 nut</text>
<text x="224.6" y="155.6">19</text>
<text x="266.8" y="152.8">7</text>
<text x="296.8" y="152.8">2</text>
<text x="311.5" y="152.9">M5 washer</text>
<text x="366.5" y="152.9">Wide Flat</text>
<text x="266.8" y="159.2">8</text>
<text x="296.8" y="159.2">1</text>
<text x="311.5" y="159.2">Spring</text>
<text x="366.5" y="159.2">1mm wire</text>
<text x="366.5" y="165.7">diameter. 10mm</text>
<text x="212.9" y="168.9">18</text>
<text x="366.5" y="172.1">inner diameter</text>
<text x="266.8" y="178.5">9</text>
<text x="296.8" y="178.5">2</text>
<text x="311.5" y="178.5">Anti Backlash 1</text>
<text x="366.5" y="178.5">PMMA 3 mm</text>
<text x="265.5" y="185">10</text>
<text x="296.8" y="185">2</text>
<text x="311.5" y="185">Anti Backlash 2</text>
<text x="366.5" y="185">PMMA 3 mm</text>
<text x="6.4" y="187.4">B</text>
<text x="190.8" y="186.3">17</text>
<text x="265.5" y="191.4">11</text>
<text x="296.8" y="191.4">2</text>
<text x="311.5" y="191.4">Anti Backlash 3</text>
<text x="366.5" y="191.4">PMMA 3 mm</text>
<text x="410.7" y="187.4">B</text>
<text x="265.5" y="197.8">12</text>
<text x="296.8" y="197.8">1</text>
<text x="311.5" y="197.8">Syringe tray 1</text>
<text x="366.5" y="197.8">PMMA 3 mm</text>
<text x="265.5" y="204.2">13</text>
<text x="296.8" y="204.2">1</text>
<text x="311.5" y="204.2">Syringe tray 2</text>
<text x="366.5" y="204.2">PMMA 3 mm</text>
<text x="265.5" y="210.6">14</text>
<text x="296.8" y="210.6">1</text>
<text x="311.5" y="210.7">Syringe tray 3</text>
<text x="366.5" y="210.7">PMMA 3 mm</text>
<text x="145.9" y="220.3">4</text>
<text x="265.5" y="217">15</text>
<text x="296.8" y="217">1</text>
<text x="311.5" y="217.1">Chasis-Front</text>
<text x="366.5" y="217.1">PMMA 3 mm</text>
<text x="265.5" y="223.5">16</text>
<text x="296.8" y="223.4">1</text>
<text x="311.5" y="223.6">Chasis-Secondary</text>
<text x="366.5" y="223.5">PMMA 3 mm</text>
<text x="265.5" y="229.9">17</text>
<text x="296.8" y="229.9">8</text>
<text x="311.5" y="230">Chasis-Body</text>
<text x="366.5" y="229.9">PMMA 3 mm</text>
<text x="128.3" y="238.4">3</text>
<text x="265.5" y="236.3">18</text>
<text x="296.8" y="236.3">1</text>
<text x="311.5" y="236.4">Chasis-back 1</text>
<text x="366.5" y="236.3">PMMA 3 mm</text>
<text x="265.5" y="242.7">19</text>
<text x="296.8" y="242.7">1</text>
<text x="311.5" y="242.8">Chasis-back 2</text>
<text x="366.5" y="242.7">PMMA 3 mm</text>
<text x="265.5" y="249.2">20</text>
<text x="296.8" y="249.2">2</text>
<text x="311.5" y="249.2">M4 rod</text>
<text x="366.5" y="249.2">150mm length</text>
<text x="265.5" y="255.6">21</text>
<text x="296.8" y="255.6">2</text>
<text x="311.5" y="255.6">M4 bolts and nuts</text>
<text x="366.5" y="255.6">Fix the chasis</text>
<text x="6.4" y="261.7">A</text>
<text x="83.6" y="261.5">15</text>
<text x="410.7" y="261.7">A</text>
<text x="316" y="283.3">Pump</text>
<text x="394.2" y="285">1 / 1</text>
<text x="33.7" y="290.9">6</text>
<text x="103.7" y="290.9">5</text>
<text x="173.7" y="290.9">4</text>
<text x="243.7" y="290.9">3</text>
<text x="313.7" y="290.9">2</text>
<text x="383.7" y="290.9">1</text>
</g>
<text font-size="3.4" x="241" y="266">iGEM Madrid-OLM</text>
<g font-size="2.7">
<text x="241" y="260.2">Diseño de</text>
<text x="273" y="260.1">Revisado por</text>
<text x="298" y="260.1">Aprobado por</text>
<text x="328.9" y="260.1">Fecha</text>
<text x="361" y="260.1">Fecha</text>
<text x="378.2" y="280.3">Edición</text>
<text x="397.2" y="280">Hoja</text>
</g>
</svg>
